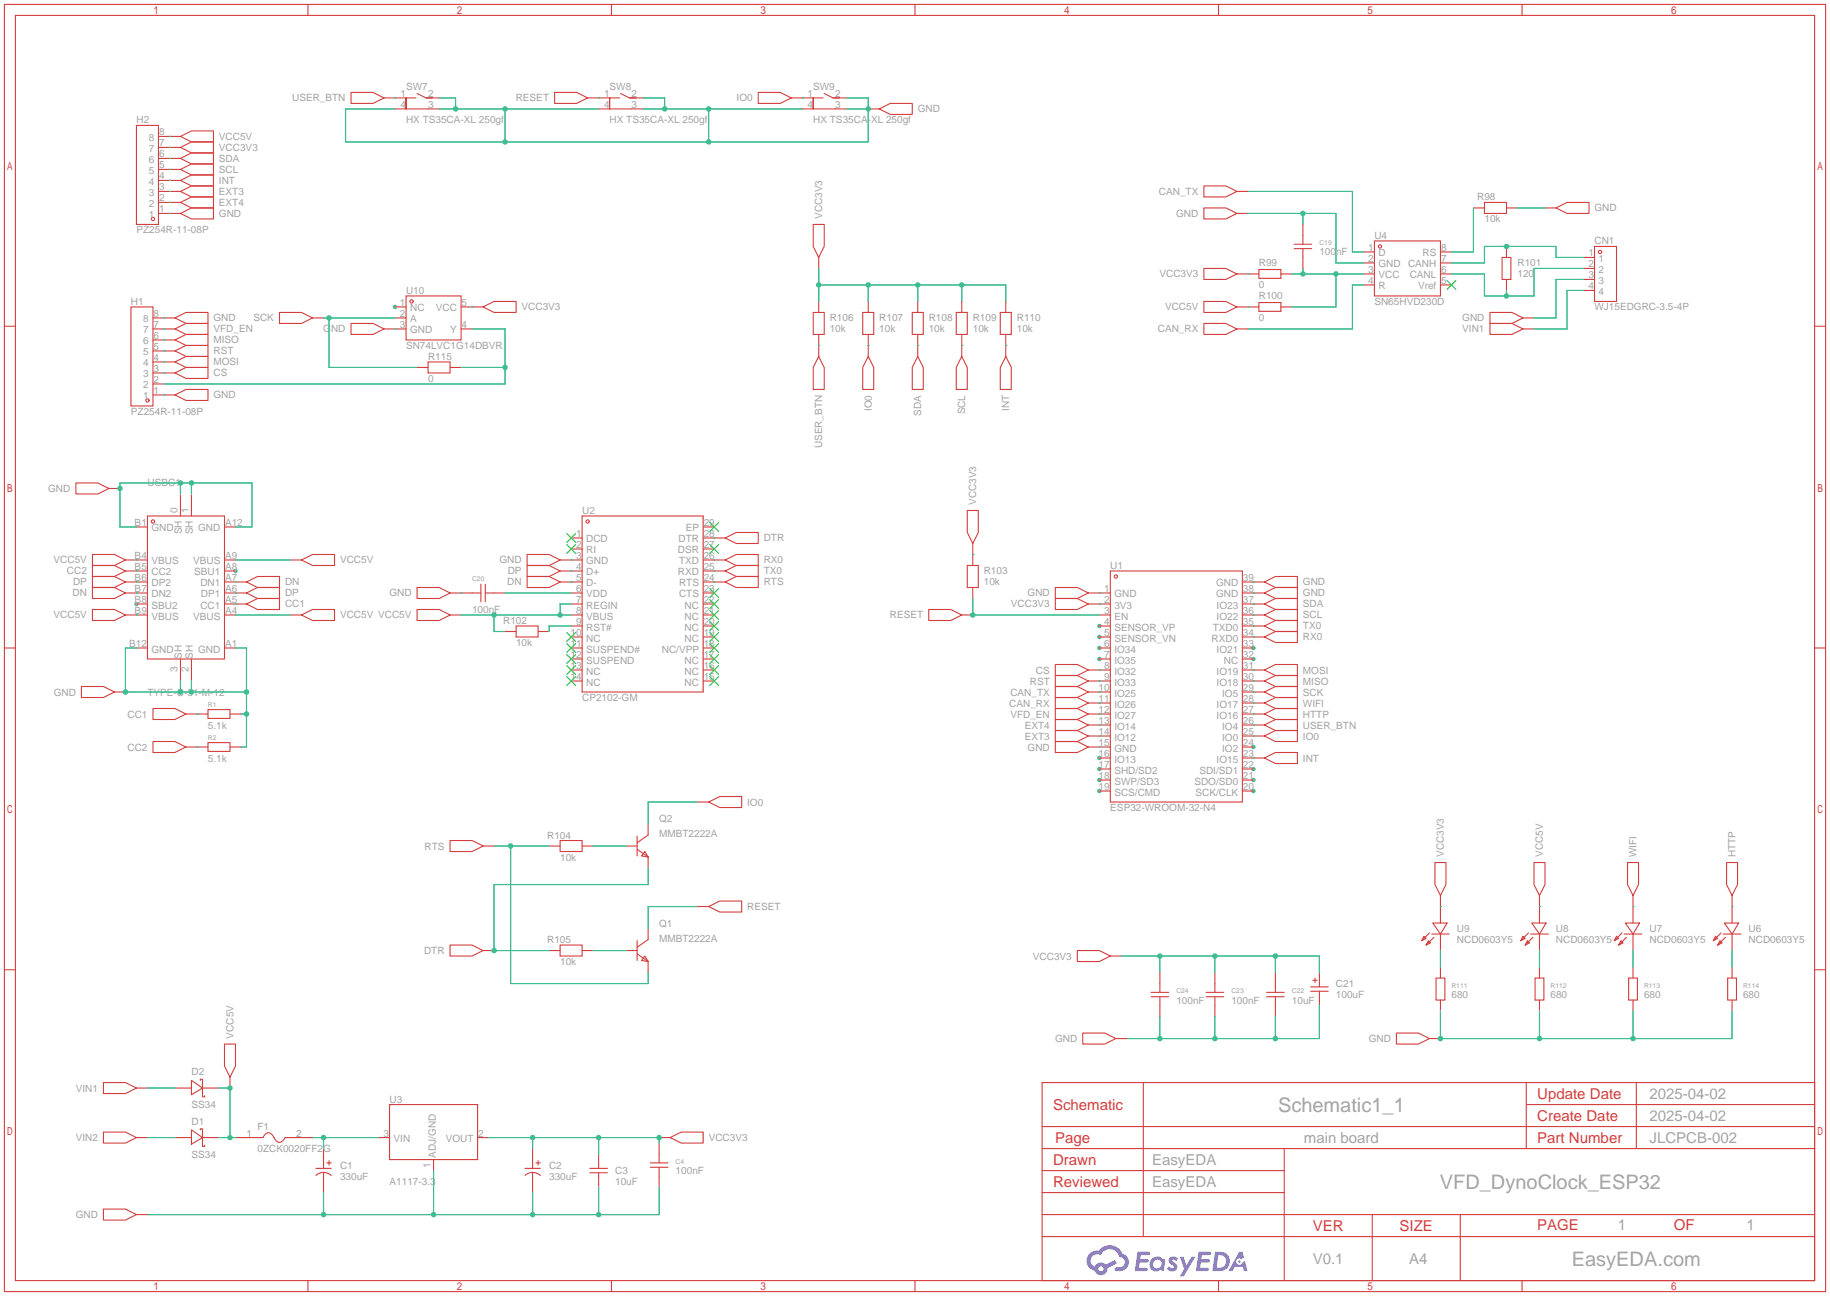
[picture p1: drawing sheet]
<svg xmlns="http://www.w3.org/2000/svg" width="422mm" height="299mm" viewBox="0 0 422 299" stroke-linecap="round" stroke-linejoin="round" font-family="sans-serif">
<g fill="#3dbd91">
<circle cx="253.7" cy="144.5" r=".51"/>
<circle cx="253.7" cy="147.1" r=".51"/>
<circle cx="253.7" cy="149.6" r=".51"/>
<circle cx="253.7" cy="152.1" r=".51"/>
<circle cx="253.7" cy="175" r=".51"/>
<circle cx="253.7" cy="177.5" r=".51"/>
<circle cx="253.7" cy="180.1" r=".51"/>
<circle cx="253.7" cy="182.6" r=".51"/>
<circle cx="289.3" cy="182.6" r=".51"/>
<circle cx="289.3" cy="180.1" r=".51"/>
<circle cx="289.3" cy="177.5" r=".51"/>
<circle cx="289.3" cy="172.5" r=".51"/>
<circle cx="289.3" cy="152.1" r=".51"/>
<circle cx="289.3" cy="149.6" r=".51"/>
<circle cx="31.5" cy="139.4" r=".51"/>
<circle cx="54.4" cy="131.8" r=".51"/>
<circle cx="91.2" cy="70.9" r=".51"/>
</g>
<g fill="none" stroke="#d43d3d" stroke-width=".25">
<path d="M1 1h420.4v297.2h-420.4zM3.6 3.6h415.2v292.1h-415.2zM71.1 1v2.6M141.1 1v2.6M211.2 1v2.6M281.3 1v2.6M351.3 1v2.6M1 75.3h2.6M418.8 75.3h2.6M1 149.6h2.6M418.8 149.6h2.6M1 223.9h2.6"/>
<path d="M418.8 223.9h2.6M240.5 249.9h178.3v45.8h-178.3zM263.9 249.9v35.6M352.3 249.9v15.3M352.3 255h66.5M377.7 249.9v15.3M240.5 270.3h55.9M240.5 265.2h178.3M240.5 275.3h55.9M240.5 260.1h178.3M296.4 265.2v30.5M71.1 295.7v2.5"/>
<path d="M141.1 295.7v2.5M211.2 295.7v2.5M240.5 285.5h178.3M240.5 280.4h178.3M281.3 295.7v2.5M316.7 280.4v15.3M337.1 280.4v15.3M351.3 295.7v2.5"/>
</g>
<g fill="#5487ff">
<path d="M270.1 290.3a1.3 1.3 0 0 1 1.8 .3l-.4 .6a.54 .54 0 0 0-.9-.2l.1 .2a1.28 1.28 0 0 1 .8 2 1.53 1.53 0 0 1-2.2-.3l.5-.6 .8 .5a.31 .31 0 0 0 .4-.3 .31 .31 0 0 0-.3-.3 1.12 1.12 0 0 1-.6-1.9z"/>
<path d="M272.3 290.2h.9l.6 1.9 1.2-1.9h.9l-2.7 4.5h-.9l1-1.7z"/>
<path d="M262.6 289h2.2a.46 .46 0 0 1 .5 .1 .46 .46 0 0 1 .1 .5l-.3 .2h-1.8l-.1 .9h1.6a.4 .4 0 0 1 .4 .4 .4 .4 0 0 1-.4 .4h-1.7l-.2 1.2h1.4a.46 .46 0 0 1 .5 .1 .46 .46 0 0 1 .1 .5l-.4 .2h-2.6z"/>
<path d="M276.7 289h2.2a.47 .47 0 0 1 .5 .1 .47 .47 0 0 1 .1 .5l-.3 .2h-1.8l-.1 .9h1.6a.4 .4 0 0 1 .4 .4 .4 .4 0 0 1-.4 .4h-1.7l-.2 1.2h1.4a.46 .46 0 0 1 .5 .1 .46 .46 0 0 1 .1 .5l-.3 .2h-2.7z"/>
<path d="M286.1 289h.7l.3 1.3-.6 .4a.75 .75 0 0 0-1.1 .3 .75 .75 0 0 0 .5 1 .75 .75 0 0 0 .9-.6l.5-.3 .7 2.4h-.9l-.2-1h-1.9l-.5 1h-1z"/>
<path d="M280.5 289l-.7 4.5h1.5a2.27 2.27 0 0 0 2.6-2.3 2.27 2.27 0 0 0-2.7-2.2zM281.2 289.8a1.5 1.5 0 0 1 1.8 1.5 1.5 1.5 0 0 1-1.9 1.4h-.3z"/>
<path d="M265.9 290.6a1.6 1.6 0 0 0-.3 2.3 1.6 1.6 0 0 0 2.3 .2l.8 .4 .3-2.5-.2-.3h-.5a1.58 1.58 0 0 0-2.4-.1zM266.5 291.1a.99 .99 0 0 1 1.6 .6 .99 .99 0 0 1-1.3 1.1 .98 .98 0 0 1-.3-1.7z"/>
<path d="M251.5 289.4a2.37 2.37 0 0 0 1.2 4 1.54 1.54 0 0 0 1.7 1 1.54 1.54 0 0 0 1.2-1.6l2.2-1.1-.5-.8-2 1.1a1.57 1.57 0 0 0-2.6 .4 1.5 1.5 0 0 1-.8-2.1 1.5 1.5 0 0 1 2.2-.5 2.23 2.23 0 0 1 2.3-1.4 2.23 2.23 0 0 1 2 1.8 1.16 1.16 0 0 1 1.2 1.1 1.16 1.16 0 0 1-1.1 1.3h-.7a.47 .47 0 0 0-.5 .3 .47 .47 0 0 0 .4 .6 2.14 2.14 0 0 0 2.7-1.4 2.14 2.14 0 0 0-1.3-2.7 3.2 3.2 0 0 0-5.5-.7l-1.1 .1zM253.5 292.9a.6 .6 0 0 1 1.2 0 .6 .6 0 0 1-1.2 0z"/>
<circle cx="286.1" cy="291.3" r=".28"/>
</g>
<g fill="none" stroke="#d43d3d" stroke-width=".25">
<path d="M31.5 29h5.1v22.8h-5.1zM36.6 39.1h5.1M36.6 36.6h5.1M36.6 34h5.1M36.6 31.5h5.1M41.7 36.6l2.5-1.3h5.1v2.5h-5.1zM41.7 39.1l2.5-1.3h5.1v2.6h-5.1zM41.7 31.5l2.5-1.3h5.1v2.6h-5.1zM41.7 34l2.5-1.2h5.1v2.5h-5.1zM81 21.3h5.1l2.5 1.3-2.5 1.3h-5.1zM88.6 22.6h5.1v2.5v-2.5h2.3M91.2 25.1h10.1"/>
<path d="M96.3 21.6l2 1h1.5M98.3 22.6h3M128 21.3h5.1l2.5 1.3-2.5 1.3h-5.1zM135.6 22.6h5.1v2.5v-2.5h2.3M138.2 25.1h10.1M143.3 21.6l2 1h1.5M145.3 22.6h3M175 21.3h5.1l2.5 1.3-2.5 1.3h-5.1zM182.6 22.6h5.1v2.5v-2.5h2.3M185.2 25.1h10.1M190.2 21.6l2.1 1h1.5M192.3 22.6h3"/>
<path d="M200.4 25.1h2.5M202.9 25.1l2.6-1.2h5.1v2.5h-5.1zM36.6 49.3h5.1M36.6 46.7h5.1M36.6 44.2h5.1M36.6 41.7h5.1M41.7 49.3l2.5-1.3h5.1v2.5h-5.1zM41.7 41.7l2.5-1.3h5.1v2.5h-5.1zM41.7 46.7l2.5-1.2h5.1v2.5h-5.1zM41.7 44.2l2.5-1.3h5.1v2.6h-5.1zM187.7 51.8h2.5v5.1l-1.2 2.5-1.3-2.5zM189 59.4v2.6"/>
<path d="M277.9 48h5.1l2.5 1.3-2.5 1.2h-5.1zM277.9 42.9h5.1l2.5 1.3-2.5 1.3h-5.1zM285.5 49.3h2.5M285.5 44.2h2.5M298.7 56.4h4.1M298.7 57.4h4.1M300.7 51.8v4.6M300.7 57.4v4.6M314.7 58.2h2.5M317.2 55.6h15.3v12.7h-15.3zM332.5 58.2h2.5M340.1 48h2.5"/>
<path d="M342.6 46.7h5.1v2.6h-5.1zM346.7 59.4h2v5.1h-2zM347.7 48h2.6M347.7 56.9v2.5M356.6 48h2.6M359.2 48l2.5-1.3h5.1v2.6h-5.1zM365.5 59.4h2.5M368 56.9h5.1v12.7h-5.1zM30.2 70.9h5.1v22.8h-5.1zM35.3 78.5h5.1M35.3 75.9h5.1M35.3 73.4h5.1"/>
<path d="M40.4 73.4l2.5-1.3h5.1v2.6h-5.1zM40.4 75.9l2.5-1.2h5.1v2.5h-5.1zM40.4 78.5l2.5-1.3h5.1v2.6h-5.1zM64.5 72.1h5.1l2.5 1.3-2.5 1.3h-5.1zM72.1 73.4h2.6M81 74.7h5.1l2.5 1.2-2.5 1.3h-5.1zM88.6 75.9h5.1M91.2 73.4h2.5M91.2 70.9h2.5M93.7 68.3h12.7v10.2h-12.7zM106.4 75.9h2.6M106.4 70.9h5.1"/>
<path d="M111.5 70.9l2.5-1.3h5.1v2.5h-5.1zM187.7 72.1h2.5v5.1h-2.5zM189 69.6v2.5M189 77.2v5.1M199.1 72.1h2.6v5.1h-2.6zM200.4 69.6v2.5M200.4 77.2v5.1M210.6 72.1h2.5v5.1h-2.5zM211.8 69.6v2.5M211.8 77.2v5.1M220.7 72.1h2.6v5.1h-2.6zM222 69.6v2.5"/>
<path d="M222 77.2v5.1M230.9 72.1h2.5v5.1h-2.5zM232.2 69.6v2.5M232.2 77.2v5.1M277.9 62h5.1l2.5 1.2-2.5 1.3h-5.1zM277.9 69.6h5.1l2.5 1.3-2.5 1.2h-5.1zM277.9 74.7h5.1l2.5 1.2-2.5 1.3h-5.1zM285.5 75.9h2.5M285.5 63.2h5.1M285.5 70.9h5.1M290.6 62.2h5.1v2.1h-5.1zM290.6 69.9h5.1v2h-5.1z"/>
<path d="M295.7 63.2h2.5M295.7 70.9h2.5M314.7 60.7h2.5M314.7 63.2h2.5M314.7 65.8h2.5M332.5 60.7h2.5M332.5 63.2h2.5M332.5 65.8h2.5M343.9 72.1h5.1l2.5 1.3-2.5 1.3h-5.1zM343.9 74.7h5.1l2.5 1.2-2.5 1.3h-5.1zM347.7 64.5v2.6M351.5 75.9h2.6"/>
<path d="M351.5 73.4h2.6M365.5 62h2.5M365.5 64.5h2.5M365.5 67.1h2.5M35.3 91.2h5.1M35.3 88.6h2.5M35.3 86.1h5.1M35.3 83.6h5.1M35.3 81h5.1M40.4 86.1l2.5-1.3h5.1v2.6h-5.1zM40.4 83.6l2.5-1.3h5.1v2.5h-5.1zM40.4 81l2.5-1.2h5.1v2.5h-5.1z"/>
<path d="M40.4 91.2l2.5-1.3h5.1v2.6h-5.1zM96.3 84.8h2.5M98.8 83.6h5.1v2.5h-5.1zM103.9 84.8h2.5M189 82.3l1.2 2.5v5.1h-2.5v-5.1zM200.4 82.3l1.3 2.5v5.1h-2.6v-5.1zM211.8 82.3l1.3 2.5v5.1h-2.5v-5.1zM222 82.3l1.3 2.5v5.1h-2.6v-5.1zM232.2 82.3l1.2 2.5v5.1h-2.5v-5.1zM17.5 111.5h5.1l2.5 1.3-2.5 1.2h-5.1zM25.1 112.8h2.6M34 119.1h17.8v33h-17.8z"/>
<path d="M41.7 114v5.1M44.2 114v5.1M134.4 119.1h27.9v40.7h-27.9zM223.3 117.9h2.5v5l-1.3 2.6-1.2-2.6zM21.3 128h5.1l2.6 1.3-2.6 1.3h-5.1zM21.3 130.6h5.1l2.6 1.2-2.6 1.3h-5.1zM21.3 133.1h5.1l2.6 1.3-2.6 1.2h-5.1zM21.3 135.6h5.1l2.6 1.3-2.6 1.3h-5.1zM29 136.9h5M29 134.4h5M29 129.3h5M29 131.8h5"/>
<path d="M31.5 139.4h2.5M31.5 121.7h2.5M51.8 136.9h5.1M51.8 139.4h5.1M51.8 134.4h5.1M51.8 129.3h2.6M51.8 131.8h2.6M51.8 121.7h2.6M56.9 139.4l2.5-1.2h5.1v2.5h-5.1zM56.9 136.9l2.5-1.3h5.1v2.6h-5.1zM56.9 134.4l2.5-1.3h5.1v2.5h-5.1zM67.1 129.3h2.5"/>
<path d="M69.6 129.3l2.5-1.3h5.1v2.6h-5.1zM96.3 135.6h5l2.6 1.3-2.6 1.3h-5zM103.9 136.9h7.1M111 134.9v4M112 136.9h4.6M112 134.9v4M121.7 133.1h5l2.6 1.3-2.6 1.2h-5zM121.7 130.6h5l2.6 1.2-2.6 1.3h-5zM121.7 128h5l2.6 1.3-2.6 1.3h-5zM129.3 134.4h5.1M129.3 129.3h5.1M129.3 131.8h5.1"/>
<path d="M131.8 136.9h2.6M131.8 139.4h2.6M131.8 124.2h2.6M131.8 126.7h2.6M162.3 136.9h2.5M162.3 139.4h2.5M162.3 134.4h5.1M162.3 124.2h5.1M162.3 126.7h2.5M162.3 129.3h5.1M162.3 131.8h5.1M162.3 121.7h2.5"/>
<path d="M167.4 129.3l2.5-1.3h5.1v2.6h-5.1zM167.4 131.8l2.5-1.2h5.1v2.5h-5.1zM167.4 134.4l2.5-1.3h5.1v2.5h-5.1zM167.4 124.2l2.5-1.3h5.1v2.6h-5.1zM223.3 130.6h2.5v5h-2.5zM224.5 125.5v5.1M224.5 135.6v2.6M243.6 135.6h5.1l2.5 1.3-2.5 1.3h-5.1zM243.6 138.2h5.1l2.5 1.2-2.5 1.3h-5.1zM251.2 136.9h5.1M251.2 139.4h5.1M256.3 131.8h30.5v53.4h-30.5z"/>
<path d="M286.8 136.9h5M286.8 139.4h5M286.8 134.4h5M291.8 136.9l2.6-1.3h5.1v2.6h-5.1zM291.8 134.4l2.6-1.3h5.1v2.5h-5.1zM291.8 139.4l2.6-1.2h5.1v2.5h-5.1zM18.8 158.5h5.1l2.5 1.3-2.5 1.2h-5.1zM21.3 140.7h5.1l2.6 1.3-2.6 1.3h-5.1zM26.4 159.8h2.6M29 142h5M31.5 149.6h2.5M41.7 152.1v5.1"/>
<path d="M44.2 152.1v5.1M51.8 142h2.6M51.8 149.6h2.6M67.1 142h2.5M69.6 142l2.5-1.3h5.1v2.6h-5.1zM96.3 140.7h5l2.6 1.3-2.6 1.3h-5zM103.9 142h2.5M116.6 145.8h2.5M119.1 144.5h5.1v2.6h-5.1zM124.2 145.8h2.5M131.8 142h2.6M131.8 144.5h2.6"/>
<path d="M131.8 147.1h2.6M131.8 149.6h2.6M131.8 152.1h2.6M131.8 154.7h2.6M131.8 157.2h2.6M162.3 142h2.5M162.3 144.5h2.5M162.3 147.1h2.5M162.3 149.6h2.5M162.3 152.1h2.5M162.3 154.7h2.5M162.3 157.2h2.5"/>
<path d="M214.4 140.7h5.1l2.5 1.3-2.5 1.3h-5.1zM222 142h2.5M243.6 158.5h5.1l2.5 1.3-2.5 1.2h-5.1zM243.6 153.4h5.1l2.5 1.3-2.5 1.3h-5.1zM243.6 156h5.1l2.5 1.2-2.5 1.3h-5.1zM251.2 154.7h5.1M251.2 157.2h5.1M251.2 159.8h5.1M253.7 142h2.6M253.7 144.5h2.6M253.7 147.1h2.6M253.7 149.6h2.6"/>
<path d="M253.7 152.1h2.6M286.8 142h5M286.8 144.5h5M286.8 147.1h5M286.8 149.6h2.5M286.8 152.1h2.5M286.8 154.7h5M286.8 157.2h5M286.8 159.8h5M291.8 154.7l2.6-1.3h5.1v2.6h-5.1zM291.8 157.2l2.6-1.2h5.1v2.5h-5.1zM291.8 159.8l2.6-1.3h5.1v2.5h-5.1z"/>
<path d="M291.8 144.5l2.6-1.2h5.1v2.5h-5.1zM291.8 147.1l2.6-1.3h5.1v2.5h-5.1zM291.8 142l2.6-1.3h5.1v2.6h-5.1zM35.3 163.6h5.1l2.5 1.2-2.5 1.3h-5.1zM35.3 171.2h5.1l2.5 1.3-2.5 1.2h-5.1zM42.9 164.8h5.1M42.9 172.5h5.1M48 163.8h5.1v2.1h-5.1zM48 171.4h5.1v2.1h-5.1zM53.1 164.8h2.5M53.1 172.5h2.5M243.6 171.2h5.1l2.5 1.3-2.5 1.2h-5.1z"/>
<path d="M243.6 161h5.1l2.5 1.3-2.5 1.3h-5.1zM243.6 163.6h5.1l2.5 1.2-2.5 1.3h-5.1zM243.6 168.7h5.1l2.5 1.2-2.5 1.3h-5.1zM243.6 166.1h5.1l2.5 1.3-2.5 1.3h-5.1zM251.2 162.3h5.1M251.2 164.8h5.1M251.2 167.4h5.1M251.2 169.9h5.1M251.2 172.5h5.1M253.7 175h2.6M253.7 177.5h2.6M286.8 162.3h5"/>
<path d="M286.8 164.8h5M286.8 167.4h5M286.8 169.9h5M286.8 172.5h2.5M286.8 175h5M286.8 177.5h2.5M291.8 169.9l2.6-1.2h5.1v2.5h-5.1zM291.8 167.4l2.6-1.3h5.1v2.6h-5.1zM291.8 175l2.6-1.3h5.1v2.6h-5.1zM291.8 162.3l2.6-1.3h5.1v2.6h-5.1zM291.8 164.8l2.6-1.2h5.1v2.5h-5.1zM103.9 194.1h5.1l2.5 1.2-2.5 1.3h-5.1z"/>
<path d="M111.5 195.3h2.5M126.7 195.3h2.6M129.3 194.1h5.1v2.5h-5.1zM134.4 195.3h2.5M144.5 195.3h2.6M147.1 193v4.6M147.1 196.1l2.5 1.8M148.8 196.6l.8 1.3-1.5-.3zM149.6 190.2v2.6l-2.5 1.8M149.6 197.9v2.5M161 185.2h2.6M163.6 185.2l2.5-1.3h5.1v2.5h-5.1z"/>
<path d="M253.7 180.1h2.6M253.7 182.6h2.6M286.8 180.1h2.5M286.8 182.6h2.5M331.2 199.1h2.6v5.1l-1.3 2.6-1.3-2.6zM354.1 199.1h2.5v5.1l-1.3 2.6-1.2-2.6zM375.7 199.1h2.5v5.1l-1.3 2.6-1.2-2.6zM398.5 199.1h2.6v5.1l-1.3 2.6-1.3-2.6zM103.9 218.2h5.1l2.5 1.3-2.5 1.2h-5.1zM111.5 219.5h2.5M126.7 219.5h2.6M129.3 218.2h5.1v2.5h-5.1z"/>
<path d="M134.4 219.5h2.5M144.5 219.5h2.6M147.1 217.2v4.5M149.6 214.4v2.5l-2.5 1.8M161 209.3h2.6M163.6 209.3l2.5-1.3h5.1v2.6h-5.1zM248.7 219.5h5l2.6 1.2-2.6 1.3h-5zM328.7 216.2l.5 .5-1 .5zM329.7 217.2l.5 .5-1 .5zM329.9 215.4l-1.7 1.8M330.5 215.6h4M330.7 213.1h3.3l-1.5 2.5z"/>
<path d="M331 216.4l-1.8 1.8M332.5 206.8v6.3M332.5 215.6v3.9M351.5 216.2l.5 .5-1 .5zM352.6 217.2l.5 .5-1.1 .5zM352.8 215.4l-1.8 1.8M353.3 215.6h4.1M353.6 213.1h3.3l-1.6 2.5zM353.8 216.4l-1.8 1.8M355.3 206.8v6.3M355.3 215.6v3.9M373.1 216.2l.5 .5-1 .5z"/>
<path d="M374.1 217.2l.5 .5-1 .5zM374.4 215.4l-1.8 1.8M374.9 215.6h4.1M375.2 213.1h3.3l-1.6 2.5zM375.4 216.4l-1.8 1.8M376.9 206.8v6.3M376.9 215.6v3.9M396 216.2l.5 .5-1 .5zM397 217.2l.5 .5-1 .5zM397.3 215.4l-1.8 1.8M397.8 215.6h4M398 213.1h3.3l-1.5 2.5z"/>
<path d="M398.3 216.4l-1.8 1.8M399.8 206.8v6.3M399.8 215.6v3.9M147.1 220.2l2.5 1.8M148.8 220.7l.8 1.3-1.5-.3zM149.6 222v2.5M249.9 238.5h5.1l2.6 1.3-2.6 1.2h-5.1zM256.3 220.7h2.5M257.6 239.8h2.5M265.7 230.1h4M265.7 229.1h4M267.7 224.5v4.6"/>
<path d="M267.7 230.1v4.6M278.4 230.1h4M278.4 229.1h4M280.4 224.5v4.6M280.4 230.1v4.6M292.4 230.1h4M292.4 229.1h4M294.4 224.5v4.6M294.4 230.1v4.6M302.5 227.8h4.1M302.5 228.9h4.1M303 226.3h1"/>
<path d="M303.5 225.8v1M304.5 224.5v3.3M304.5 228.9v3.3M322.3 238.5h5.1l2.5 1.3-2.5 1.2h-5.1zM329.9 239.8h2.6M331.5 225.8h2v5.1h-2zM332.5 223.3v2.5M332.5 230.9v2.5M354.3 225.8h2.1v5.1h-2.1zM355.3 223.3v2.5M355.3 230.9v2.5M375.9 225.8h2.1v5.1h-2.1z"/>
<path d="M376.9 223.3v2.5M376.9 230.9v2.5M398.8 225.8h2v5.1h-2zM399.8 223.3v2.5M399.8 230.9v2.5M23.9 249.9h5.1l2.5 1.3-2.5 1.3h-5.1zM31.5 251.2h2.5M40.4 251.2h3.8M44.2 249.4l2.5 1.8-2.5 1.5zM46.2 249.4v-.2h.5v2M46.7 251.2v2h.5v-.2M46.7 251.2h3.8"/>
<path d="M51.8 241h2.6v5.1l-1.3 2.6-1.3-2.6zM53.1 248.7v2.5M89.9 255h20.3v12.7h-20.3zM23.9 261.4h5.1l2.5 1.2-2.5 1.3h-5.1zM23.9 279.1h5.1l2.5 1.3-2.5 1.3h-5.1zM31.5 262.6h2.5M40.4 262.6h3.8M44.2 260.9l2.5 1.7-2.5 1.6zM46.2 260.9v-.3h.5v2M46.7 262.6v2.1h.5v-.3M46.7 262.6h3.8M54.4 262.6h6.3l.5-.7a1.26 1.26 0 0 1 2 .7l.5 .8a1.26 1.26 0 0 0 2.1-.8h6.3"/>
<path d="M72.9 269.7h3.6M72.9 271.4a2.54 2.54 0 0 1 3.6 0M74.7 265.2v4.5M74.7 270.8v4.5M75.4 268.5h1.1M75.9 268v1M87.4 262.6h2.5M100.1 267.7v2.6M110.2 262.6h2.6M121.2 269.7h3.5M121.2 271.4a2.54 2.54 0 0 1 3.5 0M122.9 265.2v4.5"/>
<path d="M122.9 270.8v4.5M123.7 268.5h1M124.2 268v1M136.1 269.7h4.1M136.1 270.8h4.1M138.2 266.4v3.3M138.2 270.8v3.3M150.1 268.5h4.1M150.1 269.5h4.1M152.1 262.6h2.6M152.1 263.9v4.6M152.1 269.5v4.6"/>
<path d="M154.7 262.6l2.5-1.2h5.1v2.5h-5.1zM31.5 280.4h2.5"/>
<circle cx="35.3" cy="50.5" r=".38"/>
<circle cx="318.5" cy="56.9" r=".38"/>
<circle cx="369.3" cy="58.2" r=".38"/>
<circle cx="95" cy="69.6" r=".38"/>
<circle cx="34" cy="92.5" r=".38"/>
<circle cx="35.3" cy="120.4" r=".38"/>
<circle cx="135.6" cy="120.4" r=".38"/>
<circle cx="257.6" cy="133.1" r=".38"/>
</g>
<g fill="none" stroke="#3c3" stroke-width=".25">
<path d="M334 64.8l2 2M336 64.8l-2 2M130.8 123.2l2 2M130.8 125.7l2 2.1M132.8 123.2l-2 2M132.8 125.7l-2 2.1M163.8 138.4l2.1 2.1M163.8 135.9l2.1 2M163.8 125.7l2.1 2.1M163.8 120.6l2.1 2.1M165.9 120.6l-2.1 2.1M165.9 138.4l-2.1 2.1"/>
<path d="M165.9 135.9l-2.1 2M165.9 125.7l-2.1 2.1M130.8 146l2 2.1M130.8 148.6l2 2M130.8 151.1l2 2.1M130.8 153.7l2 2M130.8 156.2l2 2M132.8 146l-2 2.1M132.8 148.6l-2 2M132.8 151.1l-2 2.1M132.8 153.7l-2 2M132.8 156.2l-2 2"/>
<path d="M163.8 156.2l2.1 2M163.8 153.7l2.1 2M163.8 151.1l2.1 2.1M163.8 148.6l2.1 2M163.8 146l2.1 2.1M163.8 143.5l2.1 2M163.8 141l2.1 2M165.9 156.2l-2.1 2M165.9 153.7l-2.1 2M165.9 151.1l-2.1 2.1M165.9 148.6l-2.1 2M165.9 146l-2.1 2.1"/>
<path d="M165.9 143.5l-2.1 2M165.9 141l-2.1 2"/>
</g>
<g fill="none" stroke="#3dbd91" stroke-width=".25">
<path d="M39.1 31.5h.1M39.1 39.1h.1M39.1 36.6h.1M39.1 34h.1M91.2 22.6h.1M101.3 25.1h36.9M101.3 22.6h3.9v2.5M116.6 25.1v7.7M138.2 22.6h.1M148.3 25.1h36.9M148.3 22.6h5.1v2.5M163.6 25.1v7.7"/>
<path d="M185.2 22.6h.1M195.3 22.6h5.1v10.2h-120.6v-7.7h11.4M195.3 25.1h5.1M39.1 49.3h.1M39.1 46.7h.1M39.1 44.2h.1M39.1 41.7h.1M288 49.3h20.4v11.4h6.3M288 44.2h24.2v14h2.5M300.7 49.3v2.5M340.1 48v10.2h-5.1M350.3 48h6.3"/>
<path d="M365.5 59.4h-6.3v-2.5h-16.6v3.8h-7.6M37.8 73.4h.1M37.8 78.5h.1M37.8 75.9h.1M74.7 73.4h16.5M75.9 73.4v11.4h20.4M91.2 75.9h.1M109 70.9h.1M109 75.9h7.6v12.7h-78.8M189 79.8h.1M189 65.8h43.2v3.8M189 62v7.6"/>
<path d="M200.4 79.8h.1M200.4 65.8v3.8M211.8 79.8h.1M211.8 65.8v3.8M222 79.8h.1M222 65.8v3.8M232.2 79.8h.1M288 63.2h.1M288 70.9h.1M298.2 63.2h16.5M300.7 62v1.2M308.4 63.2v7.7h-10.2"/>
<path d="M314.7 65.8h-2.5v10.1h-24.2M347.7 67.1v1.2M365.5 62h-11.4v6.3h-11.5v-5.1h-7.6M365.5 67.1h-3.8v8.8h-7.6M365.5 64.5h-6.3v8.9h-5.1M37.8 91.2h.1M37.8 86.1h.1M37.8 83.6h.1M37.8 81h.1M106.4 84.8h10.2M41.7 111.5v2.5M44.2 111.5v2.5"/>
<path d="M31.5 129.3h.1M31.5 131.8h.1M31.5 134.4h.1M31.5 136.9h.1M31.5 121.7h-3.8v-10.2h30.5v10.2h-3.8M54.4 139.4h.1M54.4 136.9h.1M54.4 134.4h.1M54.4 129.3h12.7M106.4 136.9h.1M116.6 136.9h15.2M131.8 134.4h.1"/>
<path d="M131.8 131.8h.1M131.8 129.3h.1M131.8 139.4h-2.5v2.6M164.8 129.3h.1M164.8 131.8h.1M164.8 134.4h.1M164.8 124.2h.1M224.5 128h.1M224.5 138.2v3.8h29.2M253.7 136.9h.1M253.7 139.4h.1M289.3 136.9h.1"/>
<path d="M289.3 134.4h.1M289.3 139.4h.1M31.5 142h.1M31.5 149.6h-2.5v10.2h27.9M41.7 157.2v2.6M44.2 157.2v2.6M54.4 142h12.7M54.4 149.6h2.5v22.9h-1.3M106.4 142h25.4M114 142v3.8h2.6M131.8 144.5h-5.1v1.3M253.7 159.8h.1"/>
<path d="M253.7 157.2h.1M253.7 154.7h.1M289.3 154.7h.1M289.3 157.2h.1M289.3 159.8h.1M289.3 144.5h.1M289.3 147.1h.1M289.3 142h.1M45.5 164.8h.1M45.5 172.5h.1M55.6 164.8h1.3M253.7 172.5h.1"/>
<path d="M253.7 162.3h.1M253.7 164.8h.1M253.7 167.4h.1M253.7 169.9h.1M289.3 169.9h.1M289.3 167.4h.1M289.3 175h.1M289.3 162.3h.1M289.3 164.8h.1M114 195.3h12.7M117.9 195.3v31.8h31.7v-2.6M136.9 195.3h7.6"/>
<path d="M161 185.2h-11.4v5M136.9 219.5h7.6M149.6 200.4v3.8h-35.6v15.3h12.7M161 209.3h-11.4v5.1M332.5 209.3h.1M332.5 219.5v3.8M355.3 209.3h.1M355.3 219.5v3.8M376.9 209.3h.1M376.9 219.5v3.8M399.8 209.3h.1M399.8 219.5v3.8"/>
<path d="M258.8 220.7h45.7v3.8M267.7 220.7v3.8M267.7 234.7v5.1M280.4 220.7v3.8M280.4 234.7v5.1M294.4 220.7v3.8M294.4 234.7v5.1M304.5 232.2v7.6h-44.4M332.5 233.4v6.4h67.3v-6.4M355.3 233.4v6.4M376.9 233.4v6.4M34 251.2h6.4"/>
<path d="M50.5 251.2h2.6v11.4M34 262.6h6.4M50.5 262.6h3.9M72.1 262.6h15.3M74.7 262.6v2.6M74.7 275.3v5.1M100.1 270.3v10.1M112.8 262.6h39.3v1.3M122.9 262.6v2.6M122.9 275.3v5.1M138.2 262.6v3.8M138.2 274.1v6.3"/>
<path d="M152.1 274.1v6.3h-118.1"/>
</g>
<g fill="#3dbd91">
<circle cx="74.7" cy="262.6" r=".63"/>
<circle cx="152.1" cy="262.6" r=".63"/>
<circle cx="138.2" cy="262.6" r=".63"/>
<circle cx="122.9" cy="262.6" r=".63"/>
<circle cx="138.2" cy="280.4" r=".63"/>
<circle cx="122.9" cy="280.4" r=".63"/>
<circle cx="100.1" cy="280.4" r=".63"/>
<circle cx="74.7" cy="280.4" r=".63"/>
<circle cx="53.1" cy="262.6" r=".63"/>
<circle cx="53.1" cy="251.2" r=".63"/>
<circle cx="44.2" cy="111.5" r=".63"/>
<circle cx="41.7" cy="111.5" r=".63"/>
<circle cx="27.7" cy="112.8" r=".63"/>
<circle cx="56.9" cy="159.8" r=".63"/>
<circle cx="44.2" cy="159.8" r=".63"/>
<circle cx="41.7" cy="159.8" r=".63"/>
<circle cx="29" cy="159.8" r=".63"/>
<circle cx="56.9" cy="164.8" r=".63"/>
<circle cx="300.7" cy="49.3" r=".63"/>
<circle cx="308.4" cy="63.2" r=".63"/>
<circle cx="300.7" cy="63.2" r=".63"/>
<circle cx="347.7" cy="56.9" r=".63"/>
<circle cx="347.7" cy="68.3" r=".63"/>
<circle cx="200.4" cy="25.1" r=".63"/>
<circle cx="163.6" cy="32.8" r=".63"/>
<circle cx="163.6" cy="25.1" r=".63"/>
<circle cx="153.4" cy="25.1" r=".63"/>
<circle cx="116.6" cy="32.8" r=".63"/>
<circle cx="116.6" cy="25.1" r=".63"/>
<circle cx="105.2" cy="25.1" r=".63"/>
<circle cx="129.3" cy="142" r=".63"/>
<circle cx="114" cy="142" r=".63"/>
<circle cx="224.5" cy="142" r=".63"/>
<circle cx="114" cy="219.5" r=".63"/>
<circle cx="117.9" cy="195.3" r=".63"/>
<circle cx="280.4" cy="239.8" r=".63"/>
<circle cx="294.4" cy="239.8" r=".63"/>
<circle cx="267.7" cy="239.8" r=".63"/>
<circle cx="294.4" cy="220.7" r=".63"/>
<circle cx="280.4" cy="220.7" r=".63"/>
<circle cx="267.7" cy="220.7" r=".63"/>
<circle cx="116.6" cy="84.8" r=".63"/>
<circle cx="189" cy="65.8" r=".63"/>
<circle cx="200.4" cy="65.8" r=".63"/>
<circle cx="211.8" cy="65.8" r=".63"/>
<circle cx="222" cy="65.8" r=".63"/>
<circle cx="376.9" cy="239.8" r=".63"/>
<circle cx="355.3" cy="239.8" r=".63"/>
<circle cx="332.5" cy="239.8" r=".63"/>
<circle cx="75.9" cy="73.4" r=".63"/>
</g>
<g font-size="4.6" fill="#a2a2a2">
<text x="295" y="256.6">Schematic1_1</text>
<text x="332.3" y="274.4">VFD_DynoClock_ESP32</text>
<text x="362.8" y="292.2">EasyEDA.com</text>
</g>
<g font-size="3.5" fill="#d43d3d">
<text x="243.1" y="256.2">Schematic</text>
<text x="354.8" y="253.7">Update Date</text>
<text x="243.6" y="263.8">Page</text>
<text x="354.8" y="258.8">Create Date</text>
<text x="354.8" y="263.8">Part Number</text>
<text x="243.1" y="268.9">Drawn</text>
<text x="243.1" y="274">Reviewed</text>
<text x="303" y="284.2">VER</text>
<text x="323" y="284.2">SIZE</text>
<text x="354.8" y="283.9">PAGE</text>
<text x="386.3" y="283.9">OF</text>
</g>
<g font-size="3.5" fill="#a2a2a2">
<text x="380.7" y="253.7">2025-04-02</text>
<text x="301" y="263.8">main board</text>
<text x="380.7" y="263.8">JLCPCB-002</text>
<text x="380.7" y="258.8">2025-04-02</text>
<text x="265.9" y="268.9">EasyEDA</text>
<text x="265.9" y="274">EasyEDA</text>
<text x="373.4" y="283.9">1</text>
<text x="403.2" y="283.9">1</text>
<text x="303" y="291.8">V0.1</text>
<text x="325.3" y="291.8">A4</text>
</g>
<g font-size="2.3" fill="#a2a2a2">
<text x="67.4" y="23.4">USER_BTN</text>
<text x="92.4" y="22.4">1</text>
<text x="93.7" y="20.9">SW7</text>
<text x="98.8" y="22.4">2</text>
<text x="119" y="23.4">RESET</text>
<text x="139.4" y="22.4">1</text>
<text x="140.7" y="20.9">SW8</text>
<text x="145.8" y="22.4">2</text>
<text x="170" y="23.4">IO0</text>
<text x="186.4" y="22.4">1</text>
<text x="187.7" y="20.9">SW9</text>
<text x="192.8" y="22.4">2</text>
<text x="31.5" y="28.5">H2</text>
<text x="92.4" y="24.9">4</text>
<text x="93.7" y="28.5">HX TS35CA-XL 250gf</text>
<text x="98.8" y="24.9">3</text>
<text x="139.4" y="24.9">4</text>
<text x="140.7" y="28.5">HX TS35CA-XL 250gf</text>
<text x="145.8" y="24.9">3</text>
<text x="186.4" y="24.9">4</text>
<text x="187.7" y="28.5">HX TS35CA-XL 250gf</text>
<text x="192.8" y="24.9">3</text>
<text x="211.8" y="26">GND</text>
<text x="34.4" y="35.1">7</text>
<text x="34.4" y="32.5">8</text>
<text x="36.7" y="33.8">7</text>
<text x="36.7" y="31.3">8</text>
<text x="50.5" y="32.3">VCC5V</text>
<text x="50.5" y="34.8">VCC3V3</text>
<text x="34.4" y="40.2">5</text>
<text x="34.4" y="37.6">6</text>
<text x="36.7" y="41.4">4</text>
<text x="36.7" y="38.9">5</text>
<text x="36.7" y="36.3">6</text>
<text x="50.5" y="37.4">SDA</text>
<text x="50.5" y="39.9">SCL</text>
<text x="34.4" y="47.8">2</text>
<text x="34.4" y="45.2">3</text>
<text x="34.4" y="42.7">4</text>
<text x="36.7" y="46.5">2</text>
<text x="36.7" y="44">3</text>
<text x="50.5" y="42.5">INT</text>
<text x="50.5" y="47.5">EXT4</text>
<text x="50.5" y="45">EXT3</text>
<text x="267.5" y="45">CAN_TX</text>
<text x="341" y="46.3">R98</text>
<text x="31.5" y="53.9">PZ254R-11-08P</text>
<text x="34.4" y="50.3">1</text>
<text x="36.7" y="49">1</text>
<text x="50.5" y="50.1">GND</text>
<text x="189.8" y="50.5" transform="rotate(-90 189.8 50.5)">VCC3V3</text>
<text x="271.5" y="50.1">GND</text>
<text x="342.6" y="51.4">10k</text>
<text x="368" y="48.8">GND</text>
<text x="304.5" y="59">100nF</text>
<text x="315.8" y="57.9">1</text>
<text x="317.2" y="55.2">U4</text>
<text x="318.2" y="59.2">D</text>
<text x="328.3" y="59.2">RS</text>
<text x="332.6" y="57.9">8</text>
<text x="366.6" y="59.2">1</text>
<text x="368" y="56.4">CN1</text>
<text x="267.6" y="64.1">VCC3V3</text>
<text x="290.6" y="61.5">R99</text>
<text x="315.8" y="60.5">2</text>
<text x="315.8" y="63">3</text>
<text x="315.8" y="65.6">4</text>
<text x="318.2" y="61.7">GND</text>
<text x="318.2" y="64.3">VCC</text>
<text x="325" y="61.7">CANH</text>
<text x="325.4" y="64.3">CANL</text>
<text x="332.6" y="65.6">5</text>
<text x="332.6" y="63">6</text>
<text x="332.6" y="60.5">7</text>
<text x="350.3" y="61.5">R101</text>
<text x="350.3" y="64.1">120</text>
<text x="366.6" y="61.7">2</text>
<text x="366.6" y="64.3">3</text>
<text x="369" y="60.5">1</text>
<text x="369" y="63">2</text>
<text x="369" y="65.6">3</text>
<text x="30.2" y="70.4">H1</text>
<text x="92.3" y="70.6">1</text>
<text x="93.7" y="67.9">U10</text>
<text x="94.7" y="71.9">NC</text>
<text x="100.6" y="71.9">VCC</text>
<text x="106.6" y="70.6">5</text>
<text x="120.4" y="71.7">VCC3V3</text>
<text x="268.9" y="71.7">VCC5V</text>
<text x="290.6" y="66.6">0</text>
<text x="290.6" y="69.1">R100</text>
<text x="317.2" y="70.4">SN65HVD230D</text>
<text x="318.2" y="66.8">R</text>
<text x="327.3" y="66.8">Vref</text>
<text x="366.6" y="66.8">4</text>
<text x="368" y="71.7">WJ15EDGRC-3.5-4P</text>
<text x="369" y="68.1">4</text>
<text x="33.1" y="77">7</text>
<text x="33.1" y="74.4">8</text>
<text x="35.4" y="75.7">7</text>
<text x="35.4" y="73.2">8</text>
<text x="49.3" y="74.2">GND</text>
<text x="49.3" y="76.8">VFD_EN</text>
<text x="58.5" y="74.2">SCK</text>
<text x="74.6" y="76.8">GND</text>
<text x="92.3" y="73.2">2</text>
<text x="92.3" y="75.7">3</text>
<text x="94.7" y="74.4">A</text>
<text x="94.7" y="77">GND</text>
<text x="103.9" y="77">Y</text>
<text x="106.6" y="75.7">4</text>
<text x="191.5" y="74.2">R106</text>
<text x="191.5" y="76.8">10k</text>
<text x="202.9" y="74.2">R107</text>
<text x="202.9" y="76.8">10k</text>
<text x="214.4" y="74.2">R108</text>
<text x="214.4" y="76.8">10k</text>
<text x="224.5" y="74.2">R109</text>
<text x="224.5" y="76.8">10k</text>
<text x="234.7" y="74.2">R110</text>
<text x="234.7" y="76.8">10k</text>
<text x="267.2" y="76.8">CAN_RX</text>
<text x="290.6" y="74.2">0</text>
<text x="337.5" y="76.8">VIN1</text>
<text x="337.5" y="74.2">GND</text>
<text x="33.1" y="82.1">5</text>
<text x="33.1" y="79.5">6</text>
<text x="35.4" y="83.3">4</text>
<text x="35.4" y="80.8">5</text>
<text x="35.4" y="78.3">6</text>
<text x="49.3" y="81.8">RST</text>
<text x="49.3" y="79.3">MISO</text>
<text x="93.7" y="80.6">SN74LVC1G14DBVR</text>
<text x="98.8" y="83.1">R115</text>
<text x="33.1" y="89.7">2</text>
<text x="33.1" y="87.1">3</text>
<text x="33.1" y="84.6">4</text>
<text x="35.4" y="88.4">2</text>
<text x="35.4" y="85.9">3</text>
<text x="49.3" y="86.9">CS</text>
<text x="49.3" y="84.4">MOSI</text>
<text x="98.8" y="88.2">0</text>
<text x="30.2" y="95.8">PZ254R-11-08P</text>
<text x="33.1" y="92.2">1</text>
<text x="35.4" y="91">1</text>
<text x="49.3" y="92">GND</text>
<text x="201.2" y="94.9" transform="rotate(-90 201.2 94.9)">IO0</text>
<text x="212.6" y="95.9" transform="rotate(-90 212.6 95.9)">SDA</text>
<text x="222.8" y="95.7" transform="rotate(-90 222.8 95.7)">SCL</text>
<text x="233" y="94.9" transform="rotate(-90 233 94.9)">INT</text>
<text x="189.8" y="103.5" transform="rotate(-90 189.8 103.5)">USER_BTN</text>
<text x="11.1" y="113.6">GND</text>
<text x="34" y="112.3">USBC1</text>
<text x="40.9" y="118.3" transform="rotate(-90 40.9 118.3)">0</text>
<text x="43.5" y="118.3" transform="rotate(-90 43.5 118.3)">1</text>
<text x="134.4" y="118.7">U2</text>
<text x="225.3" y="116.6" transform="rotate(-90 225.3 116.6)">VCC3V3</text>
<text x="31.1" y="121.4">B1</text>
<text x="35" y="122.7">GND</text>
<text x="42" y="123.3" transform="rotate(-90 42 123.3)">SH</text>
<text x="44.5" y="123.3" transform="rotate(-90 44.5 123.3)">SH</text>
<text x="45.7" y="122.7">GND</text>
<text x="51.9" y="121.4">A12</text>
<text x="133" y="124">1</text>
<text x="135.3" y="125.2">DCD</text>
<text x="156.6" y="125.2">DTR</text>
<text x="158.3" y="122.7">EP</text>
<text x="162.4" y="124">28</text>
<text x="162.4" y="121.4">29</text>
<text x="176.3" y="125">DTR</text>
<text x="12.4" y="130.1">VCC5V</text>
<text x="31.1" y="129.1">B4</text>
<text x="31.1" y="131.6">B5</text>
<text x="35" y="130.3">VBUS</text>
<text x="44.6" y="130.3">VBUS</text>
<text x="51.9" y="131.6">A8</text>
<text x="51.9" y="129.1">A9</text>
<text x="78.5" y="130.1">VCC5V</text>
<text x="115.3" y="130.1">GND</text>
<text x="133" y="126.5">2</text>
<text x="133" y="129.1">3</text>
<text x="133" y="131.6">4</text>
<text x="135.3" y="127.8">RI</text>
<text x="135.3" y="130.3">GND</text>
<text x="156.5" y="127.8">DSR</text>
<text x="156.7" y="130.3">TXD</text>
<text x="162.4" y="131.6">25</text>
<text x="162.4" y="129.1">26</text>
<text x="162.4" y="126.5">27</text>
<text x="176.3" y="130.1">RX0</text>
<text x="256.3" y="131.4">U1</text>
<text x="15.4" y="132.6">CC2</text>
<text x="16.7" y="137.7">DN</text>
<text x="16.9" y="135.2">DP</text>
<text x="31.1" y="134.1">B6</text>
<text x="31.1" y="136.7">B7</text>
<text x="35" y="132.9">CC2</text>
<text x="35" y="135.4">DP2</text>
<text x="35" y="137.9">DN2</text>
<text x="44.8" y="132.9">SBU1</text>
<text x="46.3" y="135.4">DN1</text>
<text x="46.4" y="137.9">DP1</text>
<text x="51.9" y="136.7">A6</text>
<text x="51.9" y="134.1">A7</text>
<text x="65.8" y="137.7">DP</text>
<text x="65.8" y="135.2">DN</text>
<text x="89.9" y="137.7">GND</text>
<text x="117.1" y="135.2">DN</text>
<text x="117.2" y="132.6">DP</text>
<text x="133" y="134.1">5</text>
<text x="133" y="136.7">6</text>
<text x="135.3" y="132.9">D+</text>
<text x="135.3" y="135.4">D-</text>
<text x="135.3" y="137.9">VDD</text>
<text x="156.5" y="132.9">RXD</text>
<text x="156.7" y="137.9">CTS</text>
<text x="156.7" y="135.4">RTS</text>
<text x="162.4" y="136.7">23</text>
<text x="162.4" y="134.1">24</text>
<text x="176.3" y="132.6">TX0</text>
<text x="176.3" y="135.2">RTS</text>
<text x="227.1" y="132.6">R103</text>
<text x="227.1" y="135.2">10k</text>
<text x="237.2" y="137.7">GND</text>
<text x="254.9" y="136.7">1</text>
<text x="257.2" y="137.9">GND</text>
<text x="280.7" y="137.9">GND</text>
<text x="280.7" y="135.4">GND</text>
<text x="286.9" y="136.7">38</text>
<text x="286.9" y="134.1">39</text>
<text x="300.7" y="137.7">GND</text>
<text x="300.7" y="135.2">GND</text>
<text x="12.4" y="142.8">VCC5V</text>
<text x="31.1" y="139.2">B8</text>
<text x="31.1" y="141.8">B9</text>
<text x="35" y="140.5">SBU2</text>
<text x="35" y="143">VBUS</text>
<text x="44.6" y="143">VBUS</text>
<text x="46.3" y="140.5">CC1</text>
<text x="51.9" y="141.8">A4</text>
<text x="51.9" y="139.2">A5</text>
<text x="65.8" y="140.3">CC1</text>
<text x="78.5" y="142.8">VCC5V VCC5V</text>
<text x="109" y="141.5">100nF</text>
<text x="133" y="139.2">7</text>
<text x="133" y="141.8">8</text>
<text x="135.3" y="140.5">REGIN</text>
<text x="135.3" y="143">VBUS</text>
<text x="158" y="143">NC</text>
<text x="158" y="140.5">NC</text>
<text x="162.4" y="141.8">21</text>
<text x="162.4" y="139.2">22</text>
<text x="205.4" y="142.8">RESET</text>
<text x="233.3" y="140.3">VCC3V3</text>
<text x="254.9" y="139.2">2</text>
<text x="254.9" y="141.8">3</text>
<text x="257.2" y="140.5">3V3</text>
<text x="257.2" y="143">EN</text>
<text x="280.8" y="143">IO22</text>
<text x="280.8" y="140.5">IO23</text>
<text x="286.9" y="141.8">36</text>
<text x="286.9" y="139.2">37</text>
<text x="300.7" y="142.8">SCL</text>
<text x="300.7" y="140.3">SDA</text>
<text x="29.8" y="149.4">B12</text>
<text x="51.9" y="149.4">A1</text>
<text x="116.1" y="144.1">R102</text>
<text x="119.1" y="149.1">10k</text>
<text x="131.7" y="146.8">10</text>
<text x="131.7" y="149.4">11</text>
<text x="133" y="144.3">9</text>
<text x="135.3" y="145.6">RST#</text>
<text x="135.3" y="148.1">NC</text>
<text x="158" y="148.1">NC</text>
<text x="158" y="145.6">NC</text>
<text x="162.4" y="149.4">18</text>
<text x="162.4" y="146.8">19</text>
<text x="162.4" y="144.3">20</text>
<text x="254.9" y="144.3">4</text>
<text x="254.9" y="146.8">5</text>
<text x="254.9" y="149.4">6</text>
<text x="257.2" y="145.6">SENSOR_VP</text>
<text x="257.2" y="148.1">SENSOR_VN</text>
<text x="279.7" y="148.1">RXD0</text>
<text x="279.9" y="145.6">TXD0</text>
<text x="286.9" y="149.4">33</text>
<text x="286.9" y="146.8">34</text>
<text x="286.9" y="144.3">35</text>
<text x="300.7" y="145.3">TX0</text>
<text x="300.7" y="147.9">RX0</text>
<text x="35" y="150.6">GND</text>
<text x="40.9" y="155.2" transform="rotate(-90 40.9 155.2)">3</text>
<text x="42" y="152.1" transform="rotate(-90 42 152.1)">SH</text>
<text x="43.5" y="155.2" transform="rotate(-90 43.5 155.2)">2</text>
<text x="44.5" y="152.1" transform="rotate(-90 44.5 152.1)">SH</text>
<text x="45.7" y="150.6">GND</text>
<text x="131.7" y="151.9">12</text>
<text x="131.7" y="154.5">13</text>
<text x="135.3" y="150.6">SUSPEND#</text>
<text x="135.3" y="153.2">SUSPEND</text>
<text x="135.3" y="155.7">NC</text>
<text x="152.8" y="150.6">NC/VPP</text>
<text x="158" y="155.7">NC</text>
<text x="158" y="153.2">NC</text>
<text x="162.4" y="154.5">16</text>
<text x="162.4" y="151.9">17</text>
<text x="239.1" y="155.5">CS</text>
<text x="254.9" y="151.9">7</text>
<text x="254.9" y="154.5">8</text>
<text x="257.2" y="150.6">IO34</text>
<text x="257.2" y="153.2">IO35</text>
<text x="257.2" y="155.7">IO32</text>
<text x="280.8" y="155.7">IO19</text>
<text x="280.8" y="150.6">IO21</text>
<text x="282.5" y="153.2">NC</text>
<text x="286.9" y="154.5">31</text>
<text x="286.9" y="151.9">32</text>
<text x="300.7" y="155.5">MOSI</text>
<text x="12.4" y="160.6">GND</text>
<text x="34" y="160.6">TYPE-C-31-M-12</text>
<text x="131.7" y="157">14</text>
<text x="134.4" y="161.8">CP2102-GM</text>
<text x="135.3" y="158.3">NC</text>
<text x="158" y="158.3">NC</text>
<text x="162.4" y="157">15</text>
<text x="233.2" y="160.6">CAN_TX</text>
<text x="237.7" y="158">RST</text>
<text x="253.6" y="159.5">10</text>
<text x="254.9" y="157">9</text>
<text x="257.2" y="158.3">IO33</text>
<text x="257.2" y="160.8">IO25</text>
<text x="280.8" y="158.3">IO18</text>
<text x="282.1" y="160.8">IO5</text>
<text x="286.9" y="159.5">29</text>
<text x="286.9" y="157">30</text>
<text x="300.7" y="158">MISO</text>
<text x="300.7" y="160.6">SCK</text>
<text x="29.4" y="165.7">CC1</text>
<text x="232.9" y="163.1">CAN_RX</text>
<text x="233.2" y="165.7">VFD_EN</text>
<text x="253.6" y="162.1">11</text>
<text x="253.6" y="164.6">12</text>
<text x="253.6" y="167.2">13</text>
<text x="257.2" y="163.3">IO26</text>
<text x="257.2" y="165.9">IO27</text>
<text x="280.8" y="165.9">IO16</text>
<text x="280.8" y="163.3">IO17</text>
<text x="286.9" y="167.2">26</text>
<text x="286.9" y="164.6">27</text>
<text x="286.9" y="162.1">28</text>
<text x="300.7" y="163.1">WIFI</text>
<text x="300.7" y="165.7">HTTP</text>
<text x="29.4" y="173.3">CC2</text>
<text x="48" y="168.2">5.1k</text>
<text x="236.5" y="170.7">EXT3</text>
<text x="236.5" y="168.2">EXT4</text>
<text x="237.2" y="173.3">GND</text>
<text x="253.6" y="169.7">14</text>
<text x="253.6" y="172.2">15</text>
<text x="257.2" y="168.4">IO14</text>
<text x="257.2" y="171">IO12</text>
<text x="257.2" y="173.5">GND</text>
<text x="282.1" y="173.5">IO2</text>
<text x="282.1" y="171">IO0</text>
<text x="282.1" y="168.4">IO4</text>
<text x="286.9" y="172.2">24</text>
<text x="286.9" y="169.7">25</text>
<text x="300.7" y="170.7">IO0</text>
<text x="300.7" y="168.2">USER_BTN</text>
<text x="48" y="175.8">5.1k</text>
<text x="253.6" y="174.8">16</text>
<text x="253.6" y="177.3">17</text>
<text x="253.6" y="179.9">18</text>
<text x="257.2" y="176">IO13</text>
<text x="257.2" y="178.6">SHD/SD2</text>
<text x="276.8" y="178.6">SDI/SD1</text>
<text x="280.8" y="176">IO15</text>
<text x="286.9" y="179.9">21</text>
<text x="286.9" y="177.3">22</text>
<text x="286.9" y="174.8">23</text>
<text x="300.7" y="175.8">INT</text>
<text x="172.5" y="186">IO0</text>
<text x="253.6" y="182.4">19</text>
<text x="257.2" y="181.1">SWP/SD3</text>
<text x="257.2" y="183.7">SCS/CMD</text>
<text x="275.7" y="181.1">SDO/SD0</text>
<text x="275.9" y="183.7">SCK/CLK</text>
<text x="286.9" y="182.4">20</text>
<text x="152.1" y="189.8">Q2</text>
<text x="256.3" y="187.2">ESP32-WROOM-32-N4</text>
<text x="98" y="196.1">RTS</text>
<text x="126.3" y="193.6">R104</text>
<text x="152.1" y="193.3">MMBT2222A</text>
<text x="333.3" y="197.9" transform="rotate(-90 333.3 197.9)">VCC3V3</text>
<text x="356.2" y="197.9" transform="rotate(-90 356.2 197.9)">VCC5V</text>
<text x="377.7" y="197.9" transform="rotate(-90 377.7 197.9)">WIFI</text>
<text x="400.6" y="197.9" transform="rotate(-90 400.6 197.9)">HTTP</text>
<text x="129.3" y="198.7">10k</text>
<text x="152.1" y="213.9">Q1</text>
<text x="172.5" y="210.1">RESET</text>
<text x="336.3" y="215.2">U9</text>
<text x="359.2" y="215.2">U8</text>
<text x="380.7" y="215.2">U7</text>
<text x="403.6" y="215.2">U6</text>
<text x="97.9" y="220.3">DTR</text>
<text x="126.3" y="217.7">R105</text>
<text x="152.1" y="217.5">MMBT2222A</text>
<text x="238.4" y="221.5">VCC3V3</text>
<text x="336.3" y="217.7">NCD0603Y5</text>
<text x="359.2" y="217.7">NCD0603Y5</text>
<text x="380.7" y="217.7">NCD0603Y5</text>
<text x="403.6" y="217.7">NCD0603Y5</text>
<text x="129.3" y="222.8">10k</text>
<text x="308.4" y="227.9">C21</text>
<text x="271.5" y="231.7">100nF</text>
<text x="284.2" y="231.7">100nF</text>
<text x="298.2" y="231.7">10uF</text>
<text x="308.4" y="230.4">100uF</text>
<text x="335" y="230.4">680</text>
<text x="357.9" y="230.4">680</text>
<text x="379.5" y="230.4">680</text>
<text x="402.3" y="230.4">680</text>
<text x="53.9" y="239.8" transform="rotate(-90 53.9 239.8)">VCC5V</text>
<text x="243.5" y="240.6">GND</text>
<text x="315.9" y="240.6">GND</text>
<text x="44.2" y="248.2">D2</text>
<text x="17.5" y="252">VIN1</text>
<text x="44.2" y="255.8">SS34</text>
<text x="89.9" y="254.6">U3</text>
<text x="17.5" y="263.4">VIN2</text>
<text x="44.2" y="259.6">D1</text>
<text x="56.9" y="262.4">1</text>
<text x="59.4" y="260.9">F1</text>
<text x="68.3" y="262.4">2</text>
<text x="88.5" y="262.4">3</text>
<text x="90.9" y="263.7">VIN</text>
<text x="102.9" y="263.7">VOUT</text>
<text x="110.4" y="262.4">2</text>
<text x="163.6" y="263.4">VCC3V3</text>
<text x="44.2" y="267.3">SS34</text>
<text x="59.4" y="266">0ZCK0020FF2G</text>
<text x="78.5" y="269.8">C1</text>
<text x="99.4" y="269.6" transform="rotate(-90 99.4 269.6)">1</text>
<text x="100.6" y="267.3" transform="rotate(-90 100.6 267.3)">ADJ/GND</text>
<text x="126.7" y="269.8">C2</text>
<text x="78.5" y="272.3">330uF</text>
<text x="89.9" y="273.6">A1117-3.3</text>
<text x="126.7" y="272.3">330uF</text>
<text x="142" y="271.1">C3</text>
<text x="142" y="273.6">10uF</text>
<text x="156" y="271.1">100nF</text>
<text x="17.5" y="281.2">GND</text>
</g>
<g font-size="1.6" fill="#a2a2a2">
<text x="304.5" y="56.6">C19</text>
<text x="109" y="134.1">C20</text>
<text x="48" y="163.3">R1</text>
<text x="48" y="170.9">R2</text>
<text x="271.5" y="229.3">C24</text>
<text x="284.2" y="229.3">C23</text>
<text x="298.2" y="229.3">C22</text>
<text x="335" y="228">R111</text>
<text x="357.9" y="228">R112</text>
<text x="379.5" y="228">R113</text>
<text x="402.3" y="228">R114</text>
<text x="156" y="268.7">C4</text>
</g>
</svg>
